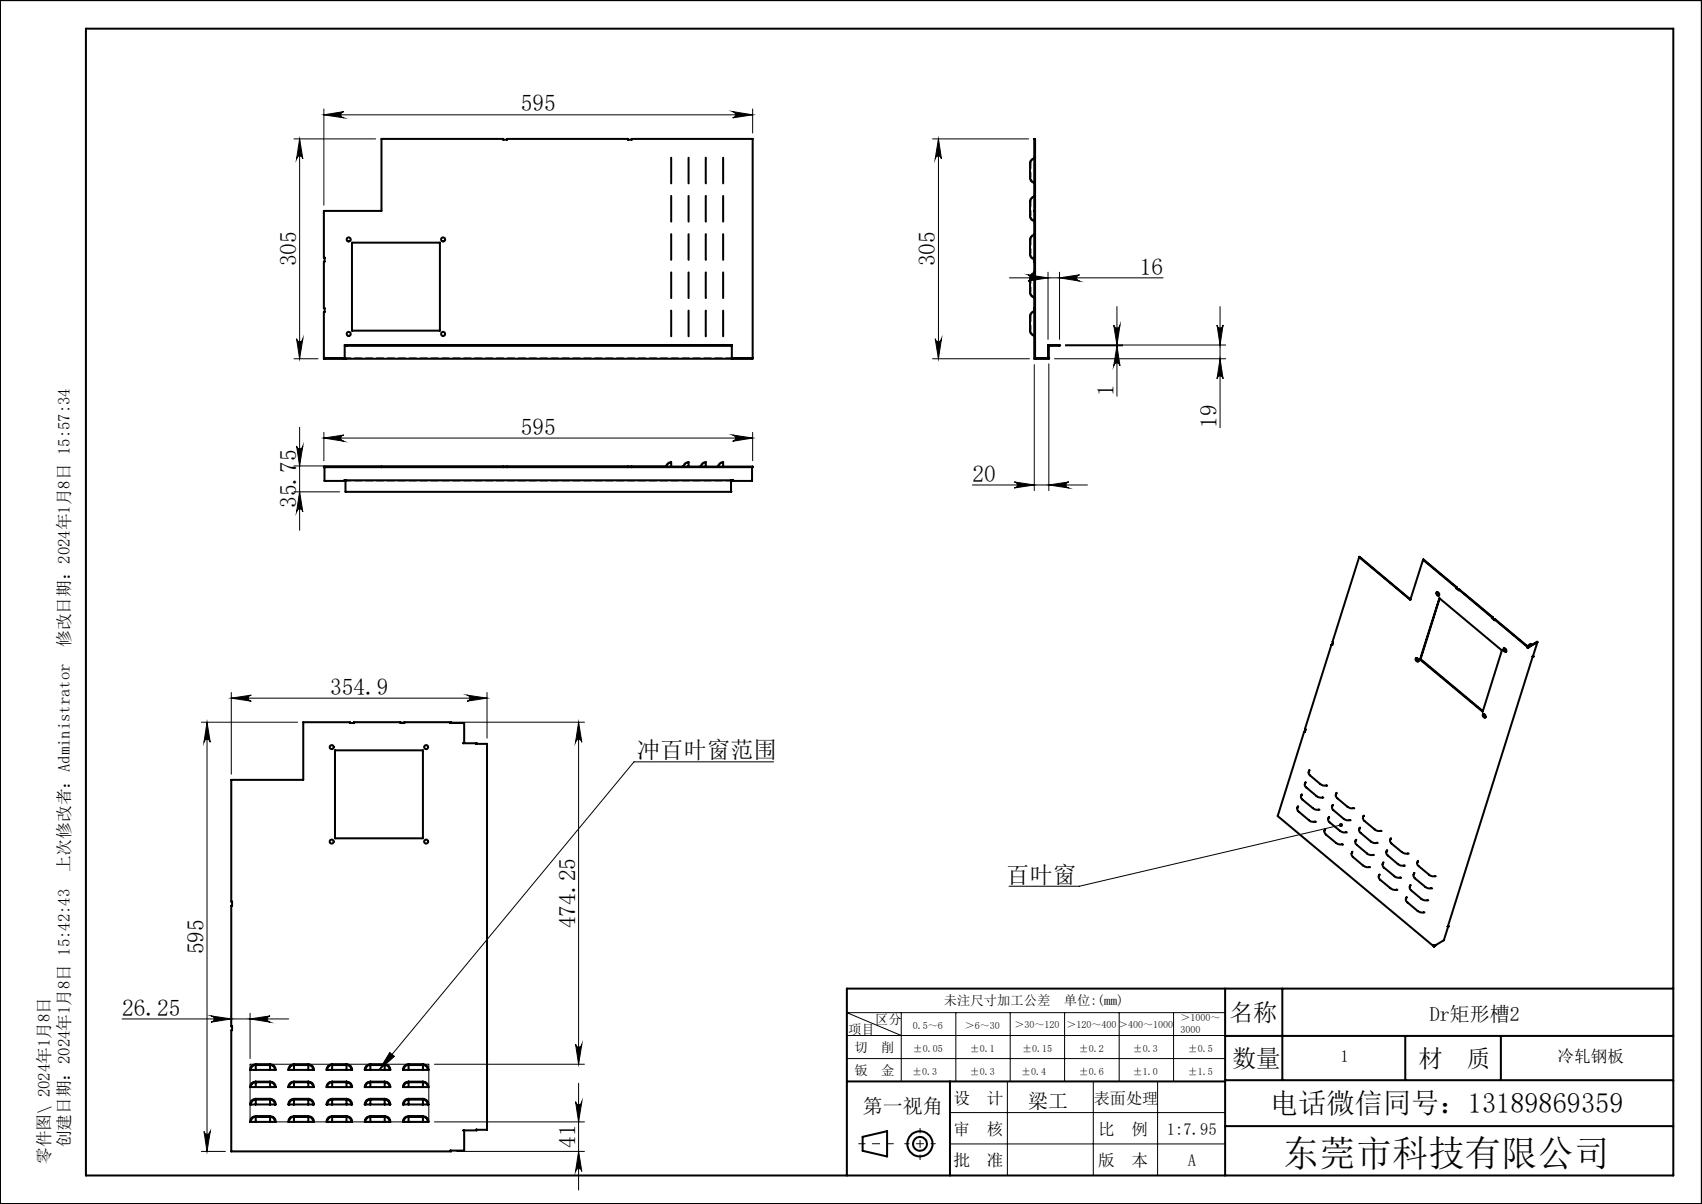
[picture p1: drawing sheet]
<svg xmlns="http://www.w3.org/2000/svg" width="297mm" height="210mm" viewBox="0 0 297 210" stroke-linecap="round" stroke-linejoin="round" font-family="sans-serif">
<g fill="none" stroke="#000" stroke-width=".17">
<path d="M56.5 19v16.8M127.8 19.5l3.5 .5-3.5 .6a.55 .55 0 0 0 .5-.6 .55 .55 0 0 0-.5-.5zM131.3 19v4.2M51.3 24.2h14.2M52.3 24.2l.5 3.5a.55 .55 0 0 0-.5-.5 .55 .55 0 0 0-.5 .5zM52.3 24.2v38.4M56.5 20h74.8M56.5 20l3.5-.5a.55 .55 0 0 0-.5 .5 .55 .55 0 0 0 .5 .6zM162.7 24.2h16.8M163.8 24.2l.5 3.5a.55 .55 0 0 0-.6-.5 .55 .55 0 0 0-.5 .5zM163.8 24.2v38.4M51.8 59.1a.55 .55 0 0 0 .5 .5 .55 .55 0 0 0 .5-.5l-.5 3.5z"/>
<path d="M163.2 59.1a.55 .55 0 0 0 .5 .5 .55 .55 0 0 0 .6-.5l-.5 3.5zM176.1 48.5h26.9M179.4 47.9l3.5 .6-3.5 .5a.55 .55 0 0 0 .5-.5 .55 .55 0 0 0-.5-.6zM182.9 47.5v11.7M184.9 47.5v11.7M184.9 48.5l3.5-.6a.55 .55 0 0 0-.5 .6 .55 .55 0 0 0 .5 .5zM194.3 56.7a.55 .55 0 0 0 .6 .5 .55 .55 0 0 0 .5-.5l-.5 3.5zM194.9 53.5v15.6M212.4 56.7a.53 .53 0 0 0 .5 .5 .53 .53 0 0 0 .5-.5l-.5 3.5zM212.9 53.5v21.1M51.3 62.6h4.2M51.8 77.8a.55 .55 0 0 0 .5 .5 .55 .55 0 0 0 .5-.5l-.5 3.5z"/>
<path d="M52.3 74.5v18M56.5 75.4v5M56.5 76.4h74.8M56.5 76.4l3.5-.5a.55 .55 0 0 0-.5 .5 .55 .55 0 0 0 .5 .6zM127.8 75.9l3.5 .5-3.5 .6a.55 .55 0 0 0 .5-.6 .55 .55 0 0 0-.5-.5zM131.3 75.4v5M162.7 62.6h16.9M180.5 63.6v22M183 63.5v22.1M184 62.6h29.9M185.9 60.2h28M185.9 60.3h10"/>
<path d="M194.9 60.3l.5 3.5a.55 .55 0 0 0-.5-.5 .55 .55 0 0 0-.6 .5zM212.9 62.6l.5 3.5a.53 .53 0 0 0-.5-.5 .53 .53 0 0 0-.5 .5zM51.3 81.3h64.8M51.3 85.8h8M52.3 85.8l.5 3.5a.55 .55 0 0 0-.5-.5 .55 .55 0 0 0-.5 .5zM169.7 84.6h20.1M177 84.1l3.5 .5-3.5 .5a.53 .53 0 0 0 .5-.5 .53 .53 0 0 0-.5-.5zM183 84.6l3.5-.5a.53 .53 0 0 0-.5 .5 .53 .53 0 0 0 .5 .5zM35.1 126h16.8M36.1 126l.6 3.5a.55 .55 0 0 0-.6-.5 .55 .55 0 0 0-.5 .5zM36.1 126v74.8M40.4 120.8v14.2"/>
<path d="M40.4 121.8h44.6M40.4 121.8l3.5-.6a.53 .53 0 0 0-.6 .6 .53 .53 0 0 0 .6 .5zM62.1 126h39.9M81.5 121.2l3.5 .6-3.5 .5a.53 .53 0 0 0 .5-.5 .53 .53 0 0 0-.5-.6zM85 120.8v8M101 126v59.6M101 126l.5 3.5a.55 .55 0 0 0-.5-.5 .55 .55 0 0 0-.6 .5zM135 132.9h-24.4l-44.4 53.7M234 143.9l-45.7 10.7h-12.2M21.3 177.7h29.1M36.8 177.2l3.6 .5-3.6 .6a.55 .55 0 0 0 .6-.6 .55 .55 0 0 0-.6-.5zM40.4 176.7v2"/>
<path d="M43.6 176.7v7.9M43.6 177.7l3.5-.5a.55 .55 0 0 0-.5 .5 .55 .55 0 0 0 .5 .6zM157.3 176.6v12M166.8 176.6v12M176.3 176.6v12M185.8 176.6v12M195.3 176.6v12M204.8 176.6v12M213.8 176.6h-66l9.5 4M35.6 197.3a.55 .55 0 0 0 .5 .5 .55 .55 0 0 0 .6-.5l-.6 3.5zM43.6 185.6h31.2v10.1h-31.2zM68 183.6l.8 .6-2.6 2.4z"/>
<path d="M75.8 185.6h26.2M75.8 195.7h26.2M100.4 182.1a.55 .55 0 0 0 .6 .5 .55 .55 0 0 0 .5-.5l-.5 3.5zM100.4 192.1a.55 .55 0 0 0 .6 .6 .55 .55 0 0 0 .5-.6l-.5 3.6zM101 188.9v18.7M147.8 184.6h66M147.8 180.6h66M165.8 194.1h48M165.8 199.5h48M175.8 188.6v16.4M190.8 188.6v16.4M202 188.6v16.4"/>
<path d="M35.1 200.8h4.2M79.7 200.8h22.3M101 200.8l.5 3.5a.55 .55 0 0 0-.5-.5 .55 .55 0 0 0-.6 .5z"/>
</g>
<g fill="none" stroke="#000" stroke-width=".35">
<path d="M0 0h297v210h-297zM15 5h277v200h-277zM66.6 24.2h21.2v.2h.7v-.2h21.1v.2h.6v-.2h21.1v38.4h-74.8v-8.2h.2v-.6h-.2v-8.2h.2v-.7h-.2v-8.1h10.1zM117.1 27.5v4.5M117.1 34.2v4.5M120.2 27.5v4.5M120.2 34.2v4.5M123.2 27.5v4.5M123.2 34.2v4.5M126.2 27.5v4.5M126.2 34.2v4.5M180.5 27.5l-.1 .1a.97 .97 0 0 0-.7 .9v2.5a1.04 1.04 0 0 0 .8 1"/>
<path d="M180.5 34.2l-.1 .1a.97 .97 0 0 0-.7 .9v2.5a1.04 1.04 0 0 0 .8 .9v.1M180.5 36.8h.1M61.4 42.3h15.4v15.4h-15.4zM117.1 40.8v4.5M117.1 47.5v4.5M117.1 54.2v4.5M120.2 40.8v4.5M120.2 47.5v4.5M120.2 54.2v4.5M123.2 40.8v4.5M123.2 47.5v4.5M123.2 54.2v4.5"/>
<path d="M126.2 40.8v4.5M126.2 47.5v4.5M126.2 54.2v4.5M180.5 40.8l-.1 .1a.97 .97 0 0 0-.7 .9v2.5a1.04 1.04 0 0 0 .8 1M180.5 47.5l-.1 .1a.97 .97 0 0 0-.7 .9v2.5a1.04 1.04 0 0 0 .8 1M180.5 54.2l-.1 .1a.97 .97 0 0 0-.7 .9v2.5a1.16 1.16 0 0 0 .8 .9v.1M180.5 54.4h.1M180.5 53.8h.1M180.5 45.6h.1M180.5 44.9h.1M56.6 62.4l3.5 .1M56.6 62.4h.1"/>
<path d="M56.6 62.4v.2M60.1 62.4v.2M60.1 62.5h.1M60.1 62.6h.1M60.1 62.6v-2.4h67.6v2.4M60.3 60.2v.2l67.3-.1M60.3 60.3h.1M60.3 60.2v.2M127.6 60.3h.1M127.6 60.2v.2M127.7 62.4v.2M127.7 62.5h.1"/>
<path d="M127.7 62.6h.1M131.2 62.4l-3.5 .1M131.2 62.4h.1M131.2 62.4v.2M180.6 62.6h.1M180.6 62.4l2.4 .1M183 60.3h1.9v-.1h-2v2.3M183 60.3h.1M183 60.2v2.4h-2.5v-38.4h.1v38.4M56.5 81.4h74.8v.1h-74.8zM56.6 81.5v2.4h3.7M60.1 83.7v.1"/>
<path d="M60.1 83.7h.1M60.1 83.7v.2M60.1 83.8h67.6M60.3 83.8v.1M60.3 83.8v2h67.3v-2M66.6 81.4v.1M87.8 81.4v.1M88.5 81.4v.1M109.6 81.4v.1M110.2 81.4v.1M116.2 81.4l.1-.1a.79 .79 0 0 1 .8-.6v.7M119.2 81.4l.1-.1a.79 .79 0 0 1 .9-.6v.7"/>
<path d="M122.2 81.4l.1-.1a.79 .79 0 0 1 .9-.6v.7M125.2 81.4l.1-.1a.79 .79 0 0 1 .9-.6v.7M127.6 83.8v.1M127.6 83.8h.1M127.6 83.9h.1M127.7 83.7v.1M127.7 83.7h.1M127.7 83.7v.2M131.2 81.5v2.4h-3.6M237.2 97.2l-4.7 14.8 .1 .1-.1 .4h-.2M237.2 97.2l8.9 7.4 2.2-7M237.2 97.2v-.1l8.9 7.5"/>
<path d="M248.3 97.6l5.8 4.9M248.3 97.6h.1l5.8 4.8M232.3 112.5l-4.6 14.6 .2 .1-.2 .5-.1-.1M232.3 112.5h.2M247.1 114.8a.32 .32 0 0 1 .4 .2 .32 .32 0 0 1-.2 .4l-.2-.3zM247.2 114.8a.42 .42 0 0 0 .3 .5M247.9 115h-.1M247.9 115l10.9 9M250.6 103.4a.32 .32 0 0 1 .5 .1 .32 .32 0 0 1-.2 .4l-.2-.2zM250.8 103.3v.3l.3 .2M251.2 104.3l10.9 9.1-3.4 10.7-10.9-9.1zM251.2 104.4l-3.3 10.6"/>
<path d="M254.1 102.6l.5 .4v-.1M254.1 102.5v.1M254.1 102.5l.5 .4M254.2 102.4l-.1 .1M254.6 102.9l5.8 4.8M254.6 102.9l5.9 4.7M260.4 107.7v.1M260.4 107.8l.4 .4 .1-.2 5.8 4.9M260.4 107.7l6.2 5.2M260.5 107.6l-.1 .1M262.4 113.1a.32 .32 0 0 1 .4 .2 .32 .32 0 0 1-.2 .4l-.2-.3zM262.5 113.1v.4l.3 .2"/>
<path d="M266.5 112.9h.1M266.5 112.9l.1 .1M266.6 112.9v.1M266.7 113h.1M266.7 113h-.1M266.7 112.9h-.1M266.7 112.9v.1M267.2 112.4l-.1 .2M267.2 112.4l-.6 .4M267.2 112.4h-.1l-.6 .3M267.4 114.5h.1M267.5 114.5l-14.9 47.1"/>
<path d="M268.3 112l-1.6 1M268.3 112l-.9 2.5M268.3 112l-.1-.1-1.5 .9M58.5 130.9h15.3v15.3h-15.3zM83 129.7h.1M83 129.7h2v67.4h-2M83.2 129.7v-.1h-2.3h.1v-3.5h-2.4l.1-.1h-8.1v.1h-.7v-.1h-8.2v.1h-.6v-.1h-8.2v10h-12.5v21.3h.1v.7h-.1v21h.1v.7h-.1v21.1h38.3l-.1-.1h2.4v-3.5h-.1h2.3v-.1M227.1 138.6l.1 .1M227.2 138.6l-.2 .2a.52 .52 0 0 0 .3 .7l2 1.6 1 .1M227.6 127.6l-4.6 14.7 27.2 22.8M227.6 127.6h.1M227.8 136.5v.1"/>
<path d="M227.9 136.4l-.2 .3a.55 .55 0 0 0 .3 .7l1.8 1.6 1.1 .1M228.4 134.4l.1 .1M228.5 134.3l-.1 .6 .2 .3 1.9 1.6 .4 .2h.7M233.2 138.4h.1M233.3 138.3l-.2 .3a.54 .54 0 0 0 .3 .6l1.7 1.5 .7 .3h.5M258.8 124.6a.32 .32 0 0 1 .4 .1 .32 .32 0 0 1-.2 .5l-.3-.4zM258.9 124.5a.42 .42 0 0 0 .3 .6M226.4 140.7l.1 .1M226.6 140.6l-.3 .5 .2 .4 2.1 1.7 1 .2M231.2 144.7h.1M231.3 144.6l-.2 .5 .3 .4 1.9 1.6 .3 .2h.8M231.8 142.5l.1 .1"/>
<path d="M232 142.5l-.2 .3v.2l.2 .4 1.9 1.6 .6 .2h.5M232.5 140.4l.1 .1M232.6 140.4l-.2 .4 .2 .4 1.9 1.6a1.07 1.07 0 0 0 1 .2l.2 .1M235.9 148.6v.1M236 148.5l-.1 .3a.54 .54 0 0 0 .2 .7l1.8 1.5 .6 .3h.6M236.6 146.5v.1M236.7 146.5l-.2 .2a.52 .52 0 0 0 .3 .7l1.9 1.6 1 .1M237.2 144.4l.1 .1M237.3 144.3l-.1 .4v.4l2 1.7a1.12 1.12 0 0 0 1.1 .2h.1M237.9 142.3v.1M238 142.3l-.2 .4 .3 .5 2 1.6 1 .1M240.7 152.6h.1"/>
<path d="M240.8 152.5l-.2 .5 .2 .4 1.9 1.6 .6 .2h.5M241.3 150.5h.1M241.4 150.4l-.2 .4 .2 .5 2.1 1.7 1 .1M242 148.3v.1M242.1 148.3l-.2 .3a.49 .49 0 0 0 .3 .6l1.7 1.5 .6 .3h.6M242.6 146.3h.1M242.7 146.2l-.1 .5 .2 .4 1.9 1.6 .6 .2h.5M245.4 156.5v.1M245.5 156.5l-.1 .2a.52 .52 0 0 0 .2 .7l1.9 1.6 .5 .2h.6M246.1 154.4v.1M246.2 154.4l-.2 .5 .2 .4 1.9 1.6 .6 .1h.5M246.7 152.3l.1 .1"/>
<path d="M246.8 152.3l-.2 .4 .3 .5 2 1.6 1 .2M247.4 150.2v.1M247.5 150.2l-.2 .2a.52 .52 0 0 0 .3 .7l1.9 1.6 1 .2M213.8 172.4v32.6M223.8 172.4v16M250.2 164.9h.1M250.2 164.9l.1 .1M250.3 165l-.1 .1M250.3 165h.1M252.6 161.6h.1M252.7 161.5h.1M252.7 161.5l-.7 2.5-1.6 1-.2-.1"/>
<path d="M252.7 161.5l-.1 .1M292 172.4h-144.2v32.6M43.8 195.7h.8M43.8 189.6h.8M43.8 192.6h.8M43.8 186.6h.8M44.6 191.8v.8M44.6 185.8v.8M44.6 188.8v.8M44.6 194.8v.9M44.6 194.8a.84 .84 0 0 0-.8 .9M44.6 188.8a.84 .84 0 0 0-.8 .8"/>
<path d="M44.6 191.8a.84 .84 0 0 0-.8 .8M44.6 185.8a.84 .84 0 0 0-.8 .8M44.6 191.7a.89 .89 0 0 0-.9 .9h.1M44.6 191.7v.1M44.6 185.6a.89 .89 0 0 0-.9 1h.1M44.6 185.6v.2M44.6 194.7a.86 .86 0 0 0-.9 1h.1M44.6 194.7v.1M44.6 188.7a.85 .85 0 0 0-.9 .9h.1M44.6 188.7v.1M44.6 191.8h2.5M44.6 192.6h2.5"/>
<path d="M44.6 194.8h2.5M44.6 195.7h2.5M44.6 185.8h2.5M44.6 186.6h2.5M44.6 188.8h2.5M44.6 189.6h2.5M44.6 194.7h2.5M44.6 191.7h2.5M44.6 188.7h2.5M44.6 185.6h2.5M47.1 191.8a.84 .84 0 0 1 .9 .8M47.1 192.6h.9"/>
<path d="M47.1 191.8v.8M47.1 185.8a.84 .84 0 0 1 .9 .8M47.1 186.6h.9M47.1 185.8v.8M47.1 188.8a.84 .84 0 0 1 .9 .8M47.1 188.8v.8M47.1 189.6h.9M47.1 194.8a.84 .84 0 0 1 .9 .9M47.1 194.8v.9M47.1 195.7h.9M47.1 191.7l.7 .2 .3 .7h-.1M47.1 191.7v.1"/>
<path d="M47.1 194.7l.7 .3 .2 .3 .1 .4h-.1M47.1 194.7v.1M47.1 185.6l.7 .3 .3 .7h-.1M47.1 185.6v.2M47.1 188.7l.7 .2 .2 .4 .1 .3h-.1M47.1 188.7v.1M50.4 189.6h.9M50.4 186.6h.9M50.4 195.7h.9M50.4 192.6h.9M51.3 194.8v.9M51.3 185.8v.8"/>
<path d="M51.3 191.8v.8M51.3 188.8v.8M51.3 188.8a.84 .84 0 0 0-.9 .8M51.3 185.8a.84 .84 0 0 0-.9 .8M51.3 194.8a.84 .84 0 0 0-.9 .9M51.3 191.8a.84 .84 0 0 0-.9 .8M51.3 191.7a.89 .89 0 0 0-.9 .9M51.3 191.7v.1M51.3 185.6a.89 .89 0 0 0-.9 1M51.3 185.6v.2M51.3 194.7a.86 .86 0 0 0-.9 1M51.3 194.7v.1"/>
<path d="M51.3 188.7a.85 .85 0 0 0-.9 .9M51.3 188.7v.1M51.3 191.8h2.5M51.3 192.6h2.5M51.3 194.8h2.5M51.3 195.7h2.5M51.3 185.8h2.5M51.3 186.6h2.5M51.3 188.8h2.5M51.3 189.6h2.5M51.3 194.7h2.5M51.3 191.7h2.5"/>
<path d="M51.3 188.7h2.5M51.3 185.6h2.5M53.8 194.8a.84 .84 0 0 1 .8 .9M53.8 194.8v.9M53.8 195.7h.8M53.8 185.8a.84 .84 0 0 1 .8 .8M53.8 185.8v.8M53.8 186.6h.8M53.8 191.8a.84 .84 0 0 1 .8 .8M53.8 191.8v.8M53.8 192.6h.8M53.8 188.8a.84 .84 0 0 1 .8 .8"/>
<path d="M53.8 189.6h.8M53.8 188.8v.8M53.8 191.7l.7 .2 .3 .7h-.2M53.8 191.7v.1M53.8 194.7l.7 .3 .2 .3 .1 .4h-.2M53.8 194.7v.1M53.8 185.6l.7 .3 .3 .7h-.2M53.8 185.6v.2M53.8 188.7l.7 .2 .2 .4 .1 .3h-.2M53.8 188.7v.1M57.1 195.7h.9M57.1 192.6h.9"/>
<path d="M57.1 186.6h.9M57.1 189.6h.9M58 185.8v.8M58 188.8v.8M58 191.8v.8M58 194.8v.9M58 194.8a.84 .84 0 0 0-.9 .9M58 191.8a.84 .84 0 0 0-.9 .8M58 185.8a.84 .84 0 0 0-.9 .8M58 188.8a.84 .84 0 0 0-.9 .8M58 194.7a.86 .86 0 0 0-1 1h.1M58 194.7v.1"/>
<path d="M58 191.7a.89 .89 0 0 0-1 .9h.1M58 191.7v.1M58 188.7a.85 .85 0 0 0-1 .9h.1M58 188.7v.1M58 185.6a.89 .89 0 0 0-1 1h.1M58 185.6v.2M58 191.8h2.5M58 192.6h2.5M58 194.8h2.5M58 195.7h2.5M58 185.8h2.5M58 186.6h2.5"/>
<path d="M58 188.8h2.5M58 189.6h2.5M58 194.7h2.5M58 191.7h2.5M58 188.7h2.5M58 185.6h2.5M60.5 185.8a.84 .84 0 0 1 .8 .8M60.5 186.6h.8M60.5 185.8v.8M60.5 188.8a.84 .84 0 0 1 .8 .8M60.5 189.6h.8M60.5 188.8v.8"/>
<path d="M60.5 191.8a.84 .84 0 0 1 .8 .8M60.5 191.8v.8M60.5 192.6h.8M60.5 194.8a.84 .84 0 0 1 .8 .9M60.5 195.7h.8M60.5 194.8v.9M60.5 191.7l.7 .2 .3 .7h-.2M60.5 191.7v.1M60.5 194.7l.7 .3 .2 .3 .1 .4h-.2M60.5 194.7v.1M60.5 185.6l.7 .3 .3 .7h-.2M60.5 185.6v.2"/>
<path d="M60.5 188.7l.7 .2 .2 .4 .1 .3h-.2M60.5 188.7v.1M63.8 192.6h.8M63.8 195.7h.8M63.8 189.6h.8M63.8 186.6h.8M64.6 185.8v.8M64.6 188.8v.8M64.6 194.8v.9M64.6 191.8v.8M64.6 191.8a.84 .84 0 0 0-.8 .8M64.6 194.8a.84 .84 0 0 0-.8 .9"/>
<path d="M64.6 188.8a.84 .84 0 0 0-.8 .8M64.6 185.8a.84 .84 0 0 0-.8 .8M64.6 191.7a.89 .89 0 0 0-.9 .9h.1M64.6 191.7v.1M64.6 194.7a.86 .86 0 0 0-.9 1h.1M64.6 194.7v.1M64.6 185.6a.89 .89 0 0 0-.9 1h.1M64.6 185.6v.2M64.6 188.7a.85 .85 0 0 0-.9 .9h.1M64.6 188.7v.1M64.6 191.8h2.5M64.6 192.6h2.5"/>
<path d="M64.6 194.8h2.5M64.6 195.7h2.5M64.6 185.8h2.5M64.6 186.6h2.5M64.6 188.8h2.5M64.6 189.6h2.5M64.6 194.7h2.5M64.6 191.7h2.5M64.6 188.7h2.5M64.6 185.6h2.5M67.1 185.8a.84 .84 0 0 1 .9 .8M67.1 185.8v.8"/>
<path d="M67.1 186.6h.9M67.1 188.8a.84 .84 0 0 1 .9 .8M67.1 189.6h.9M67.1 188.8v.8M67.1 194.8a.84 .84 0 0 1 .9 .9M67.1 194.8v.9M67.1 195.7h.9M67.1 191.8a.84 .84 0 0 1 .9 .8M67.1 192.6h.9M67.1 191.8v.8M67.1 191.7l.7 .2 .3 .7h-.1M67.1 191.7v.1"/>
<path d="M67.1 194.7l.7 .3 .3 .3v.4h-.1M67.1 194.7v.1M67.1 185.6l.7 .3 .3 .7h-.1M67.1 185.6v.2M67.1 188.7l.7 .2 .3 .4v.3h-.1M67.1 188.7v.1M70.4 192.6h.9M70.4 189.6h.9M70.4 186.6h.9M70.4 195.7h.9M71.3 191.8v.8M71.3 185.8v.8"/>
<path d="M71.3 188.8v.8M71.3 194.8v.9M71.3 191.8a.91 .91 0 0 0-.9 .8M71.3 188.8a.91 .91 0 0 0-.9 .8M71.3 185.8a.91 .91 0 0 0-.9 .8M71.3 194.8a.9 .9 0 0 0-.9 .9M71.3 191.7a.89 .89 0 0 0-.9 .9M71.3 191.7v.1M71.3 194.7a.86 .86 0 0 0-.9 1M71.3 194.7v.1M71.3 185.6a.89 .89 0 0 0-.9 1M71.3 185.6v.2"/>
<path d="M71.3 188.7a.85 .85 0 0 0-.9 .9M71.3 188.7v.1M71.3 191.8h2.5M71.3 192.6h2.5M71.3 194.8h2.5M71.3 195.7h2.5M71.3 185.8h2.5M71.3 186.6h2.5M71.3 188.8h2.5M71.3 189.6h2.5M71.3 194.7h2.5M71.3 191.7h2.5"/>
<path d="M71.3 188.7h2.5M71.3 185.6h2.5M73.8 191.8a.84 .84 0 0 1 .8 .8M73.8 192.6h.8M73.8 191.8v.8M73.8 185.8a.84 .84 0 0 1 .8 .8M73.8 186.6h.8M73.8 185.8v.8M73.8 188.8a.84 .84 0 0 1 .8 .8M73.8 188.8v.8M73.8 189.6h.8M73.8 194.8a.84 .84 0 0 1 .8 .9"/>
<path d="M73.8 195.7h.8M73.8 194.8v.9M73.8 191.7l.7 .2 .2 .4 .1 .3h-.2M73.8 191.7v.1M73.8 194.7l.5 .1 .3 .3 .2 .6h-.2M73.8 194.7v.1M73.8 185.6l.7 .3 .2 .4 .1 .3h-.2M73.8 185.6v.2M73.8 188.7l.5 .1 .3 .3 .2 .5h-.2M73.8 188.7v.1M83 197.1h.1M147.8 188.6h66"/>
<path d="M150.5 198.3l4.3-1v4.4l-4.3-1zM165.8 188.6v16.4M213.8 196.4h78.2M213.8 180.7h78.2M213.8 188.4h78.2M245.2 180.7v7.7M261.9 180.7v7.7"/>
<circle cx="60.8" cy="41.8" r=".35"/>
<circle cx="60.8" cy="58.2" r=".35"/>
<circle cx="77.3" cy="41.8" r=".35"/>
<circle cx="77.3" cy="58.2" r=".35"/>
<circle cx="57.9" cy="130.3" r=".36"/>
<circle cx="74.4" cy="130.3" r=".36"/>
<circle cx="57.9" cy="146.8" r=".36"/>
<circle cx="74.4" cy="146.8" r=".36"/>
<circle cx="160.5" cy="199.5" r="1.2"/>
<circle cx="160.5" cy="199.5" r="2.2"/>
</g>
<path d="M149.8 199.5h6.1" fill="none" stroke="#000" stroke-width=".17" stroke-dasharray="30.5 1.3 1.3 1.3" stroke-dashoffset="29.4"/>
<path d="M163.2 199.5h-5.3M160.6 202.3v-5.5" fill="none" stroke="#000" stroke-width=".17" stroke-dasharray="30.5 1.3 1.3 1.3" stroke-dashoffset="29.7"/>
<g fill="#000">
<path d="M56.5 20l3.5-.5a.55 .55 0 0 0-.5 .5 .55 .55 0 0 0 .5 .6zM127.8 19.5l3.5 .5-3.5 .6a.55 .55 0 0 0 .5-.6 .55 .55 0 0 0-.5-.5zM56.5 76.4l3.5-.5a.55 .55 0 0 0-.5 .5 .55 .55 0 0 0 .5 .6zM127.8 75.9l3.5 .5-3.5 .6a.55 .55 0 0 0 .5-.6 .55 .55 0 0 0-.5-.5zM40.4 121.8l3.5-.6a.53 .53 0 0 0-.6 .6 .53 .53 0 0 0 .6 .5zM81.5 121.2l3.5 .6-3.5 .5a.53 .53 0 0 0 .5-.5 .53 .53 0 0 0-.5-.6z"/>
<path d="M52.3 24.2l.5 3.5a.55 .55 0 0 0-.5-.5 .55 .55 0 0 0-.5 .5zM51.8 59.1a.55 .55 0 0 0 .5 .5 .55 .55 0 0 0 .5-.5l-.5 3.5zM51.8 77.8a.55 .55 0 0 0 .5 .5 .55 .55 0 0 0 .5-.5l-.5 3.5zM52.3 85.8l.5 3.5a.55 .55 0 0 0-.5-.5 .55 .55 0 0 0-.5 .5zM36.1 126l.6 3.5a.55 .55 0 0 0-.6-.5 .55 .55 0 0 0-.5 .5zM35.6 197.3a.55 .55 0 0 0 .5 .5 .55 .55 0 0 0 .6-.5l-.6 3.5z"/>
<path d="M194.3 56.7a.55 .55 0 0 0 .6 .5 .55 .55 0 0 0 .5-.5l-.5 3.5zM194.9 60.3l.5 3.5a.55 .55 0 0 0-.5-.5 .55 .55 0 0 0-.6 .5z"/>
<path d="M212.4 56.7a.53 .53 0 0 0 .5 .5 .53 .53 0 0 0 .5-.5l-.5 3.5zM212.9 62.6l.5 3.5a.53 .53 0 0 0-.5-.5 .53 .53 0 0 0-.5 .5zM163.8 24.2l.5 3.5a.55 .55 0 0 0-.6-.5 .55 .55 0 0 0-.5 .5zM163.2 59.1a.55 .55 0 0 0 .5 .5 .55 .55 0 0 0 .6-.5l-.5 3.5z"/>
<path d="M183 84.6l3.5-.5a.53 .53 0 0 0-.5 .5 .53 .53 0 0 0 .5 .5zM177 84.1l3.5 .5-3.5 .5a.53 .53 0 0 0 .5-.5 .53 .53 0 0 0-.5-.5zM184.9 48.5l3.5-.6a.55 .55 0 0 0-.5 .6 .55 .55 0 0 0 .5 .5zM179.4 47.9l3.5 .6-3.5 .5a.55 .55 0 0 0 .5-.5 .55 .55 0 0 0-.5-.6z"/>
<path d="M233.8 143.6a.36 .36 0 0 0 .1 .6 .36 .36 0 0 0 .5-.4l-.4 .1 .4-.1a.37 .37 0 0 0-.6-.2zM68 183.6l.8 .6-2.6 2.4z"/>
<path d="M43.6 177.7l3.5-.5a.55 .55 0 0 0-.5 .5 .55 .55 0 0 0 .5 .6zM36.8 177.2l3.6 .5-3.6 .6a.55 .55 0 0 0 .6-.6 .55 .55 0 0 0-.6-.5z"/>
<path d="M100.4 182.1a.55 .55 0 0 0 .6 .5 .55 .55 0 0 0 .5-.5l-.5 3.5zM101 126l.5 3.5a.55 .55 0 0 0-.5-.5 .55 .55 0 0 0-.6 .5z"/>
<path d="M100.4 192.1a.55 .55 0 0 0 .6 .6 .55 .55 0 0 0 .5-.6l-.5 3.6zM101 200.8l.5 3.5a.55 .55 0 0 0-.5-.5 .55 .55 0 0 0-.6 .5z"/>
</g>
<g fill="none" stroke="#000" stroke-width=".17" stroke-dasharray="1.3 .6">
<path d="M117.1 32v-.3M117.1 27.7v-.2M117.1 38.6v-.2M117.1 34.4v-.2M123.2 32v-.3M123.2 27.7v-.2M123.2 38.6v-.2M123.2 34.4v-.2M180.5 27.7h.1M180.5 34.4h.1M180.5 38.4h.1M180.5 31.7h.1"/>
<path d="M180.5 27.7l.1-.2M180.5 34.4l.1-.2M180.6 24.4h-.1M180.6 38.6l-.1-.2M180.6 32l-.1-.3M117.1 52v-.3M117.1 47.7v-.2M117.1 58.6v-.2M117.1 54.4v-.2M117.1 45.3v-.2M117.1 41.1v-.3M123.2 52v-.3"/>
<path d="M123.2 47.7v-.2M123.2 58.6v-.2M123.2 54.4v-.2M123.2 45.3v-.2M123.2 41.1v-.3M180.5 54.4h.1M180.5 41.1h.1M180.5 47.7h.1M180.5 42.3h.1M180.5 51.7h.1M180.5 45.1h.1M180.5 58.4h.1"/>
<path d="M180.5 54.4l.1-.2M180.5 41.1l.1-.3M180.5 47.7l.1-.2M180.5 58.6h.1M180.5 42.1h.1M180.6 57.7h-.1M180.6 52l-.1-.3M180.6 45.3l-.1-.2M180.6 58.6l-.1-.2M180.6 57.9h-.1M180.6 41.4h-.1M60.2 62.4h.1"/>
<path d="M60.2 62.6h.1M60.2 62.4v.2M127.6 60.3v-.1M127.7 62.4h.1M127.7 62.6h.1M180.5 62.4h.1M180.6 62.4h-.1M180.6 62.6l-.1-.2M182.9 62.4v.2M182.9 62.4h.1M182.9 62.6h.1M182.9 60.2h.1"/>
<path d="M182.9 60.3h.1M183 62.4l-.1 .2M183 60.2l-.1 .1M183 62.4h.1M183 60.2h.1M183 60.3h.1M184.9 60.2h.1M184.9 60.3h.1M56.6 81.5v-.1M56.7 81.5v-.1M60.2 83.9h.1M60.2 83.7h.1"/>
<path d="M60.3 83.7h.1M60.3 83.9h.1M60.3 85.8h.1M60.5 81.4v.1M61.2 81.5v-.1M61.4 81.4v.1M76.8 81.4v.1M77 81.4v.1M77.7 81.5v-.1M116.4 81.3l-.2 .2M117.1 81.4v.1M117.1 81.3h.1"/>
<path d="M119.4 81.3l-.2 .2M120.2 81.4v.1M120.2 81.3h.1M122.5 81.3l-.3 .2M123.2 81.4v.1M123.2 81.3h.1M125.5 81.3l-.3 .2M126.2 81.4v.1M126.2 81.3h.1M127.6 85.8h.1M127.6 83.9h.1M127.6 83.7h.1"/>
<path d="M127.7 83.7h.1M127.7 83.9h.1M131.2 81.5v-.1"/>
</g>
<path d="M127.7 62.4h-67.5" fill="none" stroke="#000" stroke-width=".17" stroke-dasharray="1.3 .6" stroke-dashoffset=".2"/>
<g fill="none" stroke="#000" stroke-width=".17" stroke-dasharray="1.3 .6" stroke-dashoffset=".5">
<path d="M179.9 28.5a.75 .75 0 0 1 .6-.8M179.9 35.1a.75 .75 0 0 1 .6-.7M180.5 38.4a.76 .76 0 0 1-.6-.7M180.5 31.7a.76 .76 0 0 1-.6-.7M179.9 55.1a.75 .75 0 0 1 .6-.7M179.9 48.5a.75 .75 0 0 1 .6-.8M179.9 41.8a.75 .75 0 0 1 .6-.7M180.5 58.4a.76 .76 0 0 1-.6-.7M180.5 51.7a.76 .76 0 0 1-.6-.7M180.5 45.1a.76 .76 0 0 1-.6-.8M116.4 81.3a.76 .76 0 0 1 .7-.6M119.4 81.3a.76 .76 0 0 1 .8-.6"/>
<path d="M122.5 81.3a.76 .76 0 0 1 .7-.6M125.5 81.3a.76 .76 0 0 1 .7-.6"/>
</g>
<path d="M179.9 28.5v2.5M179.9 35.1v2.6M179.9 55.1v2.6M179.9 41.8v2.5M179.9 48.5v2.5M180.5 51.7v-.7M60.3 83.9h67.3" fill="none" stroke="#000" stroke-width=".17" stroke-dasharray="1.3 .6" stroke-dashoffset=".3"/>
<text font-size="6.3" x="223.9" y="203.4">东莞市科技有限公司</text>
<text font-size="4.9" x="221.6" y="194.1">电话微信同号：13189869359</text>
<g font-size="4.2">
<text x="214.5" y="178.1">名称</text>
<text x="215" y="186.1">数量</text>
<text x="247.5" y="186.1">材</text>
<text x="256" y="186.1">质</text>
</g>
<g font-size="4.1">
<text x="90.9" y="19.4">595</text>
<text x="51.7" y="46.4" transform="rotate(-90 51.7 46.4)">305</text>
<text x="163.2" y="46.4" transform="rotate(-90 163.2 46.4)">305</text>
<text x="198.9" y="47.9">16</text>
<text x="194.3" y="69.1" transform="rotate(-90 194.3 69.1)">1</text>
<text x="90.9" y="75.8">595</text>
<text x="212.3" y="74.6" transform="rotate(-90 212.3 74.6)">19</text>
<text x="169.7" y="84">20</text>
<text x="51.7" y="88.6" transform="rotate(-90 51.7 88.6)">35.75</text>
<text x="57.6" y="121.2">354.9</text>
<text x="111.1" y="132.3">冲百叶窗范围</text>
<text x="175.6" y="153.9">百叶窗</text>
<text x="100.4" y="161.9" transform="rotate(-90 100.4 161.9)">474.25</text>
<text x="35.6" y="166.4" transform="rotate(-90 35.6 166.4)">595</text>
<text x="21.3" y="177.1">26.25</text>
<text x="100.4" y="200.3" transform="rotate(-90 100.4 200.3)">41</text>
</g>
<g font-size="3.5">
<text x="249.5" y="178.2">Dr矩形槽2</text>
<text x="150.5" y="194.1">第一视角</text>
<text x="179.4" y="193.2">梁工</text>
</g>
<g font-size="2.9">
<text x="12.2" y="112.8" transform="rotate(-90 12.2 112.8)">修改日期：2024年1月8日 15:57:34</text>
<text x="12.2" y="152.1" transform="rotate(-90 12.2 152.1)">上次修改者：Administrator</text>
<text x="233.9" y="185.3">1</text>
<text x="271.8" y="185.3">冷轧钢板</text>
<text x="166.4" y="192.5">设</text>
<text x="166.4" y="197.9">审</text>
<text x="172.2" y="192.5">计</text>
<text x="172.2" y="197.9">核</text>
<text x="191.6" y="197.9">比</text>
<text x="197.4" y="197.9">例</text>
<text x="203.6" y="197.9">1:7.95</text>
<text x="8.7" y="203" transform="rotate(-90 8.7 203)">零件图\ 2024年1月8日</text>
<text x="12.2" y="200.1" transform="rotate(-90 12.2 200.1)">创建日期：2024年1月8日 15:42:43</text>
<text x="166.4" y="203.4">批</text>
<text x="172.2" y="203.4">准</text>
<text x="191.6" y="203.4">版</text>
<text x="197.4" y="203.4">本</text>
<text x="207.3" y="203.4">A</text>
</g>
<text font-size="2.8" x="190.9" y="192.5">表面处理</text>
<g font-size="2.3">
<text x="152.7" y="178.6">区分</text>
<text x="164.7" y="175.3">未注尺寸加工公差</text>
<text x="185.6" y="175.3">单位:(mm)</text>
<text x="148" y="180.3">项目</text>
<text x="149.1" y="183.4">切</text>
<text x="153.8" y="183.4">削</text>
<text x="149.1" y="187.4">钣</text>
<text x="153.8" y="187.4">金</text>
</g>
<g font-size="1.7">
<text x="159.3" y="179.4">0.5～6</text>
<text x="168.4" y="179.4">＞6～30</text>
<text x="177" y="179.3">＞30～120</text>
<text x="186.1" y="179.3">＞120～400 ＞400～1000</text>
<text x="206" y="178.2">＞1000～</text>
<text x="159.3" y="183.4">±0.05</text>
<text x="169.3" y="183.4">±0.1</text>
<text x="178.4" y="183.4">±0.15</text>
<text x="188.3" y="183.4">±0.2</text>
<text x="197.7" y="183.4">±0.3</text>
<text x="206" y="180.2">3000</text>
<text x="207.3" y="183.4">±0.5</text>
<text x="159.2" y="187.4">±0.3</text>
<text x="169.3" y="187.4">±0.3</text>
<text x="178.2" y="187.4">±0.4</text>
<text x="188.3" y="187.4">±0.6</text>
<text x="197.7" y="187.4">±1.0</text>
<text x="207.3" y="187.4">±1.5</text>
</g>
</svg>
